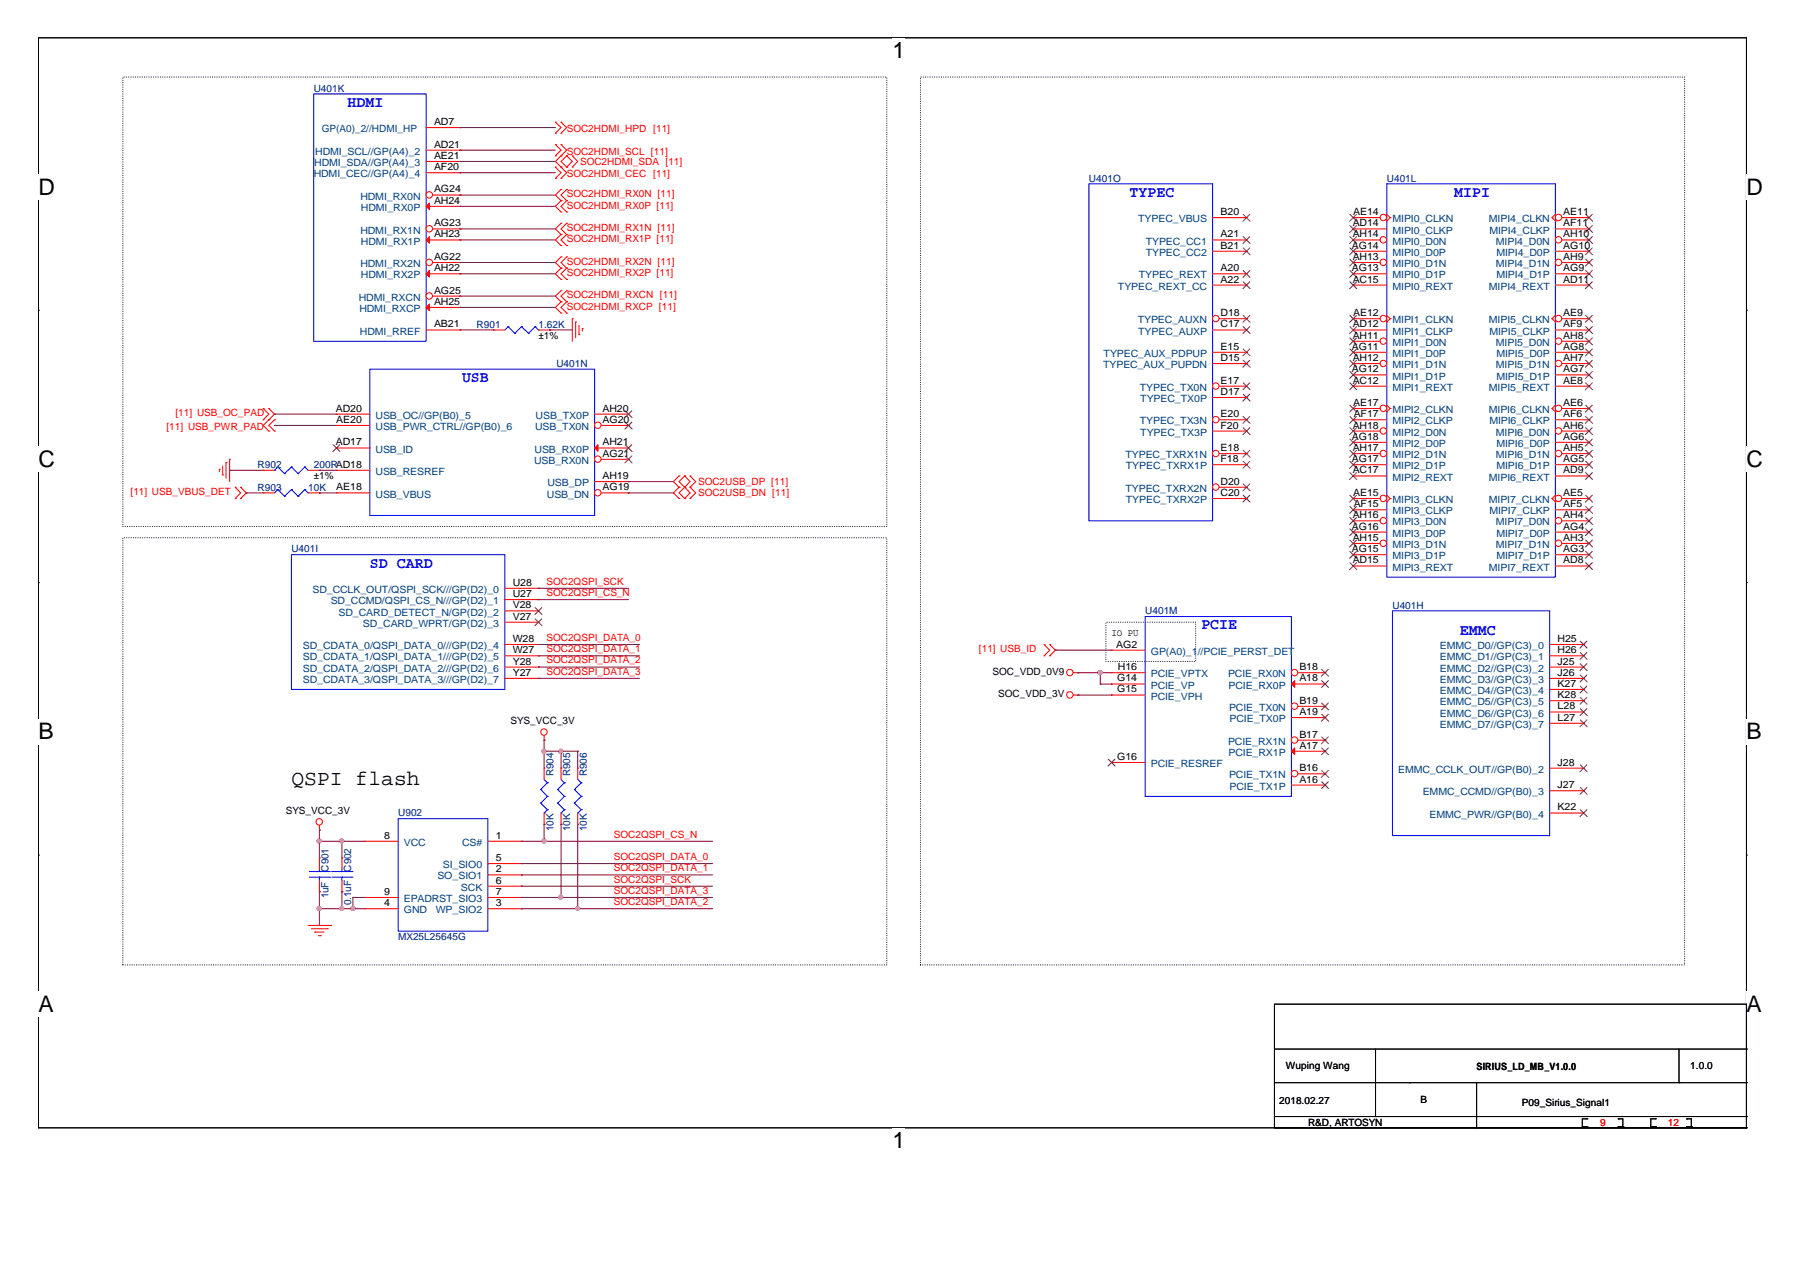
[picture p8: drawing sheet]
<svg xmlns="http://www.w3.org/2000/svg" width="297mm" height="210mm" viewBox="0 0 297 210" stroke-linecap="round" stroke-linejoin="round" font-family="sans-serif">
<path d="M6.3 6.2h281.9v179.9h-281.9z" fill="none" stroke="#000" stroke-width=".17"/>
<g fill="#fff">
<path d="M147.3 6.2h2.1v4.3h-2.1z"/>
<path d="M147.3 186.1h2.1v4.2h-2.1z"/>
<path d="M6.3 28.7h2.8v4.2h-2.8z"/>
<path d="M288.2 28.7h2.5v4.2h-2.5z"/>
<path d="M6.3 73.7h2.8v4.2h-2.8z"/>
<path d="M288.2 73.7h2.5v4.2h-2.5z"/>
</g>
<path d="M6.3 51.2h.1M288.2 51.2h.1" fill="none" stroke="#000" stroke-width=".17"/>
<g fill="#fff">
<path d="M6.3 118.6h2.6v4.3h-2.6z"/>
<path d="M288.2 118.6h2.5v4.3h-2.5z"/>
</g>
<path d="M6.3 96.2h.1M288.2 96.2h.1" fill="none" stroke="#000" stroke-width=".17"/>
<g fill="#fff">
<path d="M6.3 163.6h2.6v4.2h-2.6z"/>
<path d="M288.2 163.6h2.5v4.2h-2.5z"/>
</g>
<g fill="none" stroke="#000" stroke-width=".17">
<path d="M6.3 141.1h.1M288.2 141.1h.1M210.3 165.7h77.9v20.4h-77.9zM210.3 173.1h77.9M210.3 178.7h77.9M227 173.1v11.1M232.6 178.7h.1M243.7 178.7v7.4M277.1 178.7h.1M277.1 173.1v5.6M288.2 173.1h.1M288.2 178.7h.1"/>
<path d="M210.3 184.2h77.9M210.3 186.1h77.9M227 184.2h.1M243.7 184.2h.1M243.7 186.1h.1M261.1 185.9h.1M261.1 185.9h.8M261.9 184.6h.1M261.9 185.9h.1M261.9 184.6h-.8v1.3M267 185.9h.1M267 184.6h.1"/>
<path d="M267 184.6h.8v1.3M267 185.9h.8M267.8 185.9h.1M272.4 185.9h.1M272.4 185.9h.8M273.2 184.6h.1M273.2 185.9h.1M273.2 184.6h-.8v1.3M278.3 185.9h.1M278.3 184.6h.1M278.3 184.6h.8v1.3M278.3 185.9h.8"/>
<path d="M279.1 185.9h.1M288.2 184.2h.1M288.2 186.1h.1"/>
</g>
<path d="M20.3 12.7h126v74.2h-126zM151.9 12.7h126.1v146.5h-126.1zM20.3 88.7h126v70.5h-126zM182.5 102.7h14.8v6.4h-14.8z" fill="none" stroke="#000" stroke-width=".17" stroke-dasharray="0 .3"/>
<g fill="none" stroke="#f00" stroke-width=".17">
<path d="M91.7 23.8h.1M91.7 25.7h.1M91.7 27.6h.1M91.7 29.4h.1M91.7 20.2h.1M91.7 22h.1M91.7 20.2l.9 .9-.9 .9M91.7 23.8l.9 1-.9 .9M91.7 27.6l.9 .9-.9 .9M92.6 23.8h.1M92.6 25.7h.1M92.6 27.6h.1"/>
<path d="M92.6 29.4h.1M92.6 33.1h.1M92.6 31.3h.1M92.6 35h.1M92.6 38.7h.1M92.6 36.8h.1M92.6 20.2h.1M92.6 22h.1M92.6 20.2l.9 .9-.9 .9M92.6 23.8l.9 1-1.8 1.8 1.8 1.9-.9 .9M92.6 31.3l-.9 .9 .9 .9M92.6 33.1l-.9 1 .9 .9"/>
<path d="M92.6 36.8l-.9 1 .9 .9M92.6 38.7l-.9 .9 .9 .9M93.5 27.6h.1M93.5 25.7h.1M93.5 31.3h.1M93.5 33.1h.1M93.5 35h.1M93.5 36.8h.1M93.5 38.7h.1M93.5 25.7l.9 .9-.9 1M93.5 25.7l-.9 .9 .9 1M93.5 31.3l-.9 .9 .9 .9"/>
<path d="M93.5 33.1l-.9 1 .9 .9M93.5 36.8l-.9 1 .9 .9M93.5 38.7l-.9 .9 .9 .9M94.4 27.6h.1M94.4 25.7h.1M94.4 25.7l.9 .9-.9 1M92.6 40.5h.1M92.6 44.3h.1M92.6 42.4h.1M92.6 46.1h.1M92.6 49.8h.1M92.6 48h.1"/>
<path d="M92.6 51.7h.1M92.6 42.4l-.9 .9 .9 1M92.6 44.3l-.9 .9 .9 .9M92.6 48l-.9 .9 .9 .9M92.6 49.8l-.9 .9 .9 1M93.5 40.5h.1M93.5 42.4h.1M93.5 44.3h.1M93.5 46.1h.1M93.5 48h.1M93.5 49.8h.1M93.5 51.7h.1"/>
<path d="M93.5 42.4l-.9 .9 .9 1M93.5 44.3l-.9 .9 .9 .9M93.5 48l-.9 .9 .9 .9M93.5 49.8l-.9 .9 .9 1M94.4 52.6h.1M94.4 52.6v3.7M95 53.1h.1M95 53.1v2.6M95.5 55.2h.1M95.5 53.7v1.5M96.1 54.2h.1M96.1 54.2v.4"/>
<path d="M36.2 77.4h.1M36.2 77.4v.4M36.7 78.4h.1M36.7 76.9v1.5M37.3 76.3h.1M37.3 76.3v2.6M37.9 75.8h.1M37.9 75.8v3.7M43.4 67.4h.1M43.4 69.3h.1M43.4 67.4l1 .9-1 1M44.4 69.3h.1"/>
<path d="M44.4 71.1h.1M44.4 67.4h.1M44.4 67.4l.9 .9-1.9 1.9 1 .9M45.3 69.3h.1M45.3 71.1h.1M45.3 69.3l-.9 .9 .9 .9M112.1 78.5h.1M112.1 78.5l-1 1 1 .9M113 78.5h.1M113 78.5l-.9 1 .9 .9M113 78.5l.9 1-.9 .9M113.9 78.5h.1"/>
<path d="M113.9 78.5l.9 1-.9 .9M38.8 80.4h.1M38.8 82.3h.1M38.8 80.4l.9 .9-.9 1M39.7 82.3h.1M39.7 80.4h.1M39.7 80.4l.9 .9-.9 1M112.1 80.4h.1M112.1 82.3h.1M112.1 80.4l-1 .9 1 1M113 80.4h.1M113 82.3h.1"/>
<path d="M113 80.4l-.9 .9 .9 1M113 80.4l.9 .9-.9 1M113.9 80.4h.1M113.9 82.3h.1M113.9 80.4l.9 .9-.9 1M172.3 106.4h.1M172.3 108.2h.1M172.3 106.4l.9 .9-.9 .9M173.2 108.2h.1M173.2 106.4h.1M173.2 106.4l1 .9-1 .9M177.1 111h.8"/>
<path d="M177.1 114.7h.8M177.9 111h.1M177.9 114.7h.1M52.7 137h.1M52.7 136.2v.8M89.8 122.1h.1M89.8 126.8h.1M89.8 136h.1M89.8 121.4v.7M89.8 126.8v1.8M89.8 134.2v1.8M50.8 152.7h3.8"/>
<path d="M51.4 153.3h2.6M51.9 153.8h.1M51.9 153.8h1.6M52.5 154.4h.4M52.9 154.4h.1M54 153.3h.1M54.6 152.7h.1M56.4 141.6h.1M56.4 147.2h.1M56.4 141.6v1.8M56.4 145.3v1.9"/>
<circle cx="176.5" cy="111" r=".54"/>
<circle cx="176.5" cy="114.7" r=".54"/>
<circle cx="52.7" cy="135.6" r=".54"/>
<circle cx="89.8" cy="120.8" r=".54"/>
</g>
<g fill="none" stroke="#00f" stroke-width=".17">
<path d="M179.7 30.3h20.4v55.7h-20.4zM89.2 130.3h.1M89.2 132.5h.1M89.2 130.3l1.1 1.1M89.2 132.5l1.1 1.1M89.8 134.2h.1M89.8 128.6l.5 .6M90.3 129.2h.1M90.3 131.4h.1M90.3 133.6h.1M90.3 129.2l-1.1 1.1M90.3 131.4l-1.1 1.1"/>
<path d="M90.3 133.6l-.5 .6M54.7 144.8h3.4M54.7 143.8h3.4M56.4 143.8h.1M56.4 144.8h.1M56.4 143.4v.4M56.4 144.8v.5M58.1 144.8h.1M58.1 143.8h.1"/>
</g>
<circle cx="200.6" cy="52.6" r=".54" fill="#fff" stroke="#f00" stroke-width=".17"/>
<g fill="none" stroke="#f00" stroke-width=".17">
<path d="M200.1 39.6h5.6M205.7 39.6h.1M200.1 54.5h5.6M200.1 58.1h5.6M200.1 41.5h5.6M200.1 45.2h5.6M200.1 47h5.6M201.2 52.6h4.5M205.7 52.6h.1M205.7 54.5h.1M205.7 58.1h.1M205.7 41.5h.1"/>
<path d="M205.7 45.2h.1M205.7 47h.1M200.1 60h5.6M205.7 60h.1"/>
</g>
<g fill="none" stroke="#804000" stroke-width=".17">
<path d="M205.1 39l1.2 1.2M206.2 39l-1.1 1.2M205.1 52l1.2 1.2M205.1 53.9l1.2 1.1M205.1 57.6l1.2 1.1M205.1 59.5l1.2 1.1M205.1 40.9l1.2 1.2M205.1 44.6l1.2 1.2M205.1 46.5l1.2 1.1M206.2 52l-1.1 1.2M206.2 53.9l-1.1 1.1M206.2 57.6l-1.1 1.1"/>
<path d="M206.2 59.5l-1.1 1.1M206.2 40.9l-1.1 1.2M206.2 44.6l-1.1 1.2M206.2 46.5l-1.1 1.1"/>
</g>
<circle cx="200.6" cy="63.7" r=".54" fill="#fff" stroke="#f00" stroke-width=".17"/>
<path d="M200.1 65.6h5.6M201.2 63.7h4.5M205.7 63.7h.1M205.7 65.6h.1" fill="none" stroke="#f00" stroke-width=".17"/>
<path d="M205.1 63.2l1.2 1.1M205.1 65l1.2 1.2M206.2 63.2l-1.1 1.1M206.2 65l-1.1 1.2" fill="none" stroke="#804000" stroke-width=".17"/>
<circle cx="200.6" cy="69.2" r=".54" fill="#fff" stroke="#f00" stroke-width=".17"/>
<path d="M200.1 71.1h5.6M201.2 69.3h4.5M205.7 69.3h.1M205.7 71.1h.1" fill="none" stroke="#f00" stroke-width=".17"/>
<path d="M205.1 68.7l1.2 1.2M205.1 70.6l1.2 1.1M206.2 68.7l-1.1 1.2M206.2 70.6l-1.1 1.1" fill="none" stroke="#804000" stroke-width=".17"/>
<circle cx="200.6" cy="74.8" r=".54" fill="#fff" stroke="#f00" stroke-width=".17"/>
<path d="M200.1 76.7h5.6M201.2 74.9h4.5M205.7 74.9h.1M205.7 76.7h.1" fill="none" stroke="#f00" stroke-width=".17"/>
<path d="M205.1 74.3l1.2 1.2M205.1 76.1l1.2 1.2M206.2 74.3l-1.1 1.2M206.2 76.1l-1.1 1.2" fill="none" stroke="#804000" stroke-width=".17"/>
<circle cx="200.6" cy="80.4" r=".54" fill="#fff" stroke="#f00" stroke-width=".17"/>
<path d="M70.3 28.5h5.6M75.9 28.5h.1M200.1 35.9h5.6M205.7 35.9h.1M70.3 54.5h5.6M75.9 54.5h.1M200.1 82.3h5.6M201.2 80.4h4.5M205.7 80.4h.1M205.7 82.3h.1" fill="none" stroke="#f00" stroke-width=".17"/>
<path d="M205.1 35.4l1.2 1.1M206.2 35.4l-1.1 1.1M205.1 79.9l1.2 1.1M206.2 79.9l-1.1 1.1M205.1 81.7l1.2 1.2M206.2 81.7l-1.1 1.2" fill="none" stroke="#804000" stroke-width=".17"/>
<path d="M51.8 15.5h18.5v40.8h-18.5z" fill="none" stroke="#00f" stroke-width=".17"/>
<circle cx="70.8" cy="32.2" r=".54" fill="#fff" stroke="#f00" stroke-width=".17"/>
<path d="M70.3 34.1h5.6M71.4 32.2h4.5M75.9 32.2h.1M75.9 34.1h.1" fill="none" stroke="#f00" stroke-width=".17"/>
<path d="M70.3 34.1l.6-.6v1.1z" fill-rule="evenodd" fill="#f00" stroke="#f00" stroke-width=".17"/>
<circle cx="70.8" cy="37.7" r=".54" fill="#fff" stroke="#f00" stroke-width=".17"/>
<path d="M70.3 39.6h5.6M71.4 37.8h4.5M75.9 37.8h.1M75.9 39.6h.1" fill="none" stroke="#f00" stroke-width=".17"/>
<path d="M70.3 39.6l.6-.6v1.1z" fill-rule="evenodd" fill="#f00" stroke="#f00" stroke-width=".17"/>
<circle cx="70.8" cy="43.3" r=".54" fill="#fff" stroke="#f00" stroke-width=".17"/>
<path d="M70.3 45.2h5.6M71.4 43.3h4.5M75.9 43.3h.1M75.9 45.2h.1" fill="none" stroke="#f00" stroke-width=".17"/>
<path d="M70.3 45.2l.6-.6v1.1z" fill-rule="evenodd" fill="#f00" stroke="#f00" stroke-width=".17"/>
<circle cx="70.8" cy="48.8" r=".54" fill="#fff" stroke="#f00" stroke-width=".17"/>
<g fill="none" stroke="#f00" stroke-width=".17">
<path d="M70.3 24.8h5.6M70.3 26.6h5.6M70.3 21.1h5.6M75.9 24.8h.1M75.9 26.6h.1M75.9 21.1h.1M70.3 50.7h5.6M71.4 48.9h4.5M75.9 48.9h.1M75.9 50.7h.1M43.4 81.3h.1M43.4 81.3h1.9"/>
<path d="M50.8 81.3h1.9M52.7 81.3h.1M255.7 106.4h5.6M255.7 108.2h5.6M255.7 110.1h5.6M255.7 111.9h5.6M255.7 113.8h5.6M255.7 115.6h5.6M255.7 117.5h5.6M255.7 119.4h5.6M261.3 106.4h.1M261.3 108.2h.1"/>
<path d="M261.3 110.1h.1M261.3 111.9h.1M261.3 113.8h.1M261.3 115.6h.1M261.3 117.5h.1M261.3 119.4h.1M60.1 138.8h.1M60.1 138.8h5.6M80.5 138.8h5.6M86.1 138.8h.1M92.6 126.8h.1M92.6 136h.1"/>
<path d="M92.6 126.8v1.8M92.6 134.2v1.8M95.3 126.8h.1M95.3 136h.1M95.3 126.8v1.8M95.3 134.2v1.8M183.4 125.8h.1M183.4 125.8h5.6M255.7 130.5h5.6M255.7 126.8h5.6M255.7 134.2h5.6M261.3 130.5h.1"/>
<path d="M261.3 126.8h.1M261.3 134.2h.1M60.1 150h.1M60.1 148.1h.1M60.1 150h5.6M60.1 148.1h5.6M80.5 144.4h5.6M80.5 150h5.6M80.5 142.5h5.6M80.5 146.2h5.6M80.5 148.1h5.6M86.1 144.4h.1"/>
<path d="M86.1 150h.1M86.1 142.5h.1M86.1 146.2h.1M86.1 148.1h.1"/>
</g>
<path d="M70.3 50.7l.6-.5v1.1z" fill-rule="evenodd" fill="#f00" stroke="#f00" stroke-width=".17"/>
<g fill="none" stroke="#00f" stroke-width=".17">
<path d="M45.8 80.8h.1M45.8 80.8l-.5 .5M45.8 80.8l1.1 1.1M46.9 81.9h.1M48.1 80.8h.1M48.1 80.8l-1.2 1.1M48.1 80.8l1.1 1.1M49.2 81.9h.1M50.3 80.8h.1M50.3 80.8l-1.1 1.1M50.3 80.8l.5 .5M50.8 81.3h.1"/>
<path d="M189 101.7h24.1v29.7h-24.1zM229.8 100.8h25.9v37.1h-25.9zM65.7 135.1h14.8v18.5h-14.8zM92 130.3h.1M92 132.5h.1M92 130.3l1.1 1.1M92 132.5l1.1 1.1M92.6 134.2h.1M92.6 128.6l.5 .6M93.1 129.2h.1M93.1 131.4h.1M93.1 133.6h.1"/>
<path d="M93.1 129.2l-1.1 1.1M93.1 131.4l-1.1 1.1M93.1 133.6l-.5 .6M94.8 130.3h.1M94.8 132.5h.1M94.8 130.3l1.1 1.1M94.8 132.5l1.1 1.1M95.3 134.2h.1M95.3 128.6l.6 .6M95.9 129.2h.1M95.9 131.4h.1M95.9 133.6h.1"/>
<path d="M95.9 129.2l-1.1 1.1M95.9 131.4l-1.1 1.1M95.9 133.6l-.6 .6"/>
</g>
<g fill="none" stroke="#804000" stroke-width=".17">
<path d="M260.8 105.8l1.1 1.1M260.8 107.7l1.1 1.1M260.8 109.5l1.1 1.2M260.8 111.4l1.1 1.1M260.8 113.2l1.1 1.2M260.8 115.1l1.1 1.1M260.8 116.9l1.1 1.2M260.8 118.8l1.1 1.1M261.9 105.8l-1.2 1.1M261.9 107.7l-1.2 1.1M261.9 109.5l-1.2 1.2M261.9 111.4l-1.2 1.1"/>
<path d="M261.9 113.2l-1.2 1.2M261.9 115.1l-1.2 1.1M261.9 116.9l-1.2 1.2M261.9 118.8l-1.2 1.1M182.9 125.3l1.1 1.1M184 125.3l-1.2 1.1M260.8 129.9l1.1 1.2M260.8 126.2l1.1 1.2M260.8 133.6l1.1 1.2M261.9 129.9l-1.2 1.2M261.9 126.2l-1.2 1.2M261.9 133.6l-1.2 1.2"/>
</g>
<circle cx="213.6" cy="111" r=".54" fill="#fff" stroke="#f00" stroke-width=".17"/>
<path d="M213.1 112.9h5.6M214.2 111h4.5M218.7 111h.1M218.7 112.9h.1" fill="none" stroke="#f00" stroke-width=".17"/>
<path d="M218.1 110.5l1.1 1.1M218.1 112.3l1.1 1.2M219.2 110.5l-1.1 1.1M219.2 112.3l-1.1 1.2" fill="none" stroke="#804000" stroke-width=".17"/>
<path d="M213.1 112.9l.6-.6v1.1z" fill-rule="evenodd" fill="#f00" stroke="#f00" stroke-width=".17"/>
<circle cx="213.6" cy="122.1" r=".54" fill="#fff" stroke="#f00" stroke-width=".17"/>
<path d="M213.1 118.4h5.6M218.7 118.4h.1M213.1 124h5.6M214.2 122.1h4.5M218.7 122.1h.1M218.7 124h.1" fill="none" stroke="#f00" stroke-width=".17"/>
<path d="M218.1 117.9l1.1 1.1M219.2 117.9l-1.1 1.1M218.1 121.6l1.1 1.1M218.1 123.4l1.1 1.2M219.2 121.6l-1.1 1.1M219.2 123.4l-1.1 1.2" fill="none" stroke="#804000" stroke-width=".17"/>
<path d="M213.1 124l.6-.6v1.1z" fill-rule="evenodd" fill="#f00" stroke="#f00" stroke-width=".17"/>
<circle cx="213.6" cy="116.5" r=".54" fill="#fff" stroke="#f00" stroke-width=".17"/>
<path d="M214.2 116.6h4.5M218.7 116.6h.1" fill="none" stroke="#f00" stroke-width=".17"/>
<path d="M218.1 116l1.1 1.2M219.2 116l-1.1 1.2" fill="none" stroke="#804000" stroke-width=".17"/>
<circle cx="213.6" cy="127.7" r=".54" fill="#fff" stroke="#f00" stroke-width=".17"/>
<g fill="none" stroke="#f00" stroke-width=".17">
<path d="M55.5 68.3h.1M55.5 70.2h.1M55.5 77.6h.1M55.5 68.3h5.5M55.5 70.2h5.5M55.5 77.6h5.5M183.4 112.9h.1M183.4 114.7h.1M183.4 111h.1M183.4 107.3h.1M183.4 112.9h5.6M183.4 114.7h5.6"/>
<path d="M183.4 111h5.6M183.4 107.3h5.6M213.1 129.6h5.6M214.2 127.7h4.5M218.7 127.7h.1M218.7 129.6h.1"/>
</g>
<path d="M218.1 127.1l1.1 1.2M218.1 129l1.1 1.1M219.2 127.1l-1.1 1.2M219.2 129l-1.1 1.1" fill="none" stroke="#804000" stroke-width=".17"/>
<path d="M61 60.9h37.1v24.2h-37.1z" fill="none" stroke="#00f" stroke-width=".17"/>
<circle cx="98.7" cy="81.3" r=".54" fill="#fff" stroke="#f00" stroke-width=".17"/>
<path d="M55.5 73.9h.1M55.5 73.9h5.5M98.1 79.5h5.6M103.7 79.5h.1M99.2 81.3h4.5M103.7 81.3h.1" fill="none" stroke="#f00" stroke-width=".17"/>
<path d="M54.9 73.4l1.2 1.1M56 73.4l-1.1 1.1" fill="none" stroke="#804000" stroke-width=".17"/>
<circle cx="98.7" cy="75.8" r=".54" fill="#fff" stroke="#f00" stroke-width=".17"/>
<path d="M98.1 73.9h5.6M99.2 75.8h4.5M103.7 75.8h.1M103.7 73.9h.1" fill="none" stroke="#f00" stroke-width=".17"/>
<path d="M103.2 75.2l1.1 1.2M103.2 73.4l1.1 1.1M104.3 75.2l-1.2 1.2M104.3 73.4l-1.2 1.1" fill="none" stroke="#804000" stroke-width=".17"/>
<path d="M98.1 73.9l.6-.5v1.1z" fill-rule="evenodd" fill="#f00" stroke="#f00" stroke-width=".17"/>
<circle cx="98.7" cy="70.2" r=".54" fill="#fff" stroke="#f00" stroke-width=".17"/>
<g fill="none" stroke="#f00" stroke-width=".17">
<path d="M223.3 37.8h.1M223.3 37.8h5.6M81.4 54.5h.1M81.4 54.5h1.9M88.9 54.5h1.8M90.7 54.5h.1M43.4 77.6h.1M43.4 77.6h1.9M50.8 77.6h1.9M52.7 77.6h.1M98.1 68.3h5.6M99.2 70.2h4.5"/>
<path d="M103.7 70.2h.1M103.7 68.3h.1M55.5 81.3h.1M55.5 81.3h5.5M83.3 97.1h5.6M83.3 98.9h5.6M88.9 97.1h.1M88.9 98.9h.1M83.3 100.8h5.6M83.3 102.7h5.6M83.3 106.4h5.6M83.3 108.2h5.6"/>
<path d="M83.3 110.1h5.6M83.3 111.9h5.6M88.9 100.8h.1M88.9 102.7h.1M88.9 106.4h.1M88.9 108.2h.1M88.9 110.1h.1M88.9 111.9h.1M52.7 141.6h.1M52.7 147.2h.1M52.7 141.6v1.8M52.7 145.3v1.9"/>
</g>
<path d="M222.8 37.2l1.1 1.2M223.9 37.2l-1.2 1.2M103.2 69.7l1.1 1.1M103.2 67.8l1.1 1.1M104.3 69.7l-1.2 1.1M104.3 67.8l-1.2 1.1M88.3 100.3l1.2 1.1M88.3 102.1l1.2 1.2M89.4 100.3l-1.1 1.1M89.4 102.1l-1.1 1.2" fill="none" stroke="#804000" stroke-width=".17"/>
<g fill="none" stroke="#00f" stroke-width=".17">
<path d="M228.9 30.3h27.8v64.9h-27.8zM83.9 53.9h.1M83.9 53.9l-.6 .6M83.9 53.9l1.1 1.1M85 55h.1M86.1 53.9h.1M86.1 53.9l-1.1 1.1M86.1 53.9l1.1 1.1M87.2 55h.1M88.3 53.9h.1M88.3 53.9l-1.1 1.1M88.3 53.9l.6 .6"/>
<path d="M88.9 54.5h.1M45.3 77.6h.1M45.8 77.1h.1M45.8 77.1l1.1 1.1M45.8 77.1l-.5 .5M46.9 78.2h.1M48.1 77.1h.1M48.1 77.1l1.1 1.1M48.1 77.1l-1.2 1.1M49.2 78.2h.1M50.3 77.1h.1M50.3 77.1l.5 .5"/>
<path d="M50.3 77.1l-1.1 1.1M48.1 91.5h35.2v22.3h-35.2zM51.1 144.8h3.3M51.1 143.8h3.3M52.7 143.8h.1M52.7 144.8h.1M52.7 143.4v.4M52.7 144.8v.5M54.4 144.8h.1M54.4 143.8h.1"/>
</g>
<circle cx="228.3" cy="39.6" r=".54" fill="#fff" stroke="#f00" stroke-width=".17"/>
<path d="M223.3 39.6h.1M223.3 39.6h4.5M223.3 41.5h.1M223.3 41.5h5.6" fill="none" stroke="#f00" stroke-width=".17"/>
<path d="M222.8 39l1.1 1.2M223.9 39l-1.2 1.2M222.8 40.9l1.1 1.2M223.9 40.9l-1.2 1.2" fill="none" stroke="#804000" stroke-width=".17"/>
<circle cx="228.3" cy="43.3" r=".54" fill="#fff" stroke="#f00" stroke-width=".17"/>
<path d="M223.3 43.3h.1M223.3 45.2h.1M223.3 47h.1M223.3 54.5h.1M223.3 43.3h4.5M223.3 45.2h5.6M223.3 47h5.6M223.3 54.5h5.6" fill="none" stroke="#f00" stroke-width=".17"/>
<path d="M222.8 42.8l1.1 1.1M222.8 44.6l1.1 1.2M222.8 46.5l1.1 1.1M222.8 53.9l1.1 1.1M223.9 42.8l-1.2 1.1M223.9 44.6l-1.2 1.2M223.9 46.5l-1.2 1.1M223.9 53.9l-1.2 1.1" fill="none" stroke="#804000" stroke-width=".17"/>
<circle cx="228.3" cy="56.3" r=".54" fill="#fff" stroke="#f00" stroke-width=".17"/>
<path d="M223.3 56.3h.1M223.3 58.1h.1M223.3 56.3h4.5M223.3 58.1h5.6" fill="none" stroke="#f00" stroke-width=".17"/>
<path d="M222.8 55.8l1.1 1.1M222.8 57.6l1.1 1.1M223.9 55.8l-1.2 1.1M223.9 57.6l-1.2 1.1" fill="none" stroke="#804000" stroke-width=".17"/>
<circle cx="228.3" cy="60" r=".54" fill="#fff" stroke="#f00" stroke-width=".17"/>
<path d="M223.3 60h.1M223.3 61.9h.1M223.3 63.7h.1M223.3 60h4.5M223.3 61.9h5.6M223.3 63.7h5.6M228.9 68h.1M228.9 66.9l.5 .5M229.4 67.4h.1M229.4 67.4l-.5 .6" fill="none" stroke="#f00" stroke-width=".17"/>
<path d="M222.8 59.5l1.1 1.1M223.9 59.5l-1.2 1.1M222.8 61.3l1.1 1.2M222.8 63.2l1.1 1.1M223.9 61.3l-1.2 1.2M223.9 63.2l-1.2 1.1" fill="none" stroke="#804000" stroke-width=".17"/>
<circle cx="228.3" cy="67.4" r=".54" fill="#fff" stroke="#f00" stroke-width=".17"/>
<path d="M223.3 67.4h.1M223.3 69.3h.1M223.3 67.4h4.5M223.3 69.3h5.6" fill="none" stroke="#f00" stroke-width=".17"/>
<path d="M222.8 66.9l1.1 1.1M222.8 68.7l1.1 1.2M223.9 66.9l-1.2 1.1M223.9 68.7l-1.2 1.2" fill="none" stroke="#804000" stroke-width=".17"/>
<circle cx="228.3" cy="71.1" r=".54" fill="#fff" stroke="#f00" stroke-width=".17"/>
<path d="M223.3 71.1h.1M223.3 73h.1M223.3 71.1h4.5M223.3 73h5.6" fill="none" stroke="#f00" stroke-width=".17"/>
<path d="M222.8 70.6l1.1 1.1M222.8 72.4l1.1 1.2M223.9 70.6l-1.2 1.1M223.9 72.4l-1.2 1.2" fill="none" stroke="#804000" stroke-width=".17"/>
<circle cx="228.3" cy="74.8" r=".54" fill="#fff" stroke="#f00" stroke-width=".17"/>
<path d="M223.3 74.9h.1M223.3 76.7h.1M223.3 78.5h.1M223.3 74.9h4.5M223.3 76.7h5.6M223.3 78.5h5.6M223.3 84.1h.1M223.3 84.1h5.6" fill="none" stroke="#f00" stroke-width=".17"/>
<path d="M222.8 74.3l1.1 1.2M222.8 76.1l1.1 1.2M222.8 78l1.1 1.1M223.9 74.3l-1.2 1.2M223.9 76.1l-1.2 1.2M223.9 78l-1.2 1.1M222.8 83.6l1.1 1.1M223.9 83.6l-1.2 1.1" fill="none" stroke="#804000" stroke-width=".17"/>
<circle cx="228.3" cy="85.9" r=".54" fill="#fff" stroke="#f00" stroke-width=".17"/>
<path d="M223.3 86h.1M223.3 87.8h.1M223.3 86h4.5M223.3 87.8h5.6" fill="none" stroke="#f00" stroke-width=".17"/>
<path d="M222.8 85.4l1.1 1.1M222.8 87.3l1.1 1.1M223.9 85.4l-1.2 1.1M223.9 87.3l-1.2 1.1" fill="none" stroke="#804000" stroke-width=".17"/>
<circle cx="228.3" cy="89.6" r=".54" fill="#fff" stroke="#f00" stroke-width=".17"/>
<path d="M256.7 37.8h5.5M262.2 37.8h.1M223.3 89.7h.1M223.3 91.5h.1M223.3 93.4h.1M223.3 89.7h4.5M223.3 91.5h5.6M223.3 93.4h5.6" fill="none" stroke="#f00" stroke-width=".17"/>
<path d="M261.7 37.2l1.1 1.2M262.8 37.2l-1.2 1.2M222.8 89.1l1.1 1.2M222.8 91l1.1 1.1M222.8 92.9l1.1 1.1M223.9 89.1l-1.2 1.2M223.9 91l-1.2 1.1M223.9 92.9l-1.2 1.1" fill="none" stroke="#804000" stroke-width=".17"/>
<circle cx="257.2" cy="39.6" r=".54" fill="#fff" stroke="#f00" stroke-width=".17"/>
<path d="M257.8 39.6h4.4M262.2 39.6h.1M256.7 41.5h5.5M262.2 41.5h.1" fill="none" stroke="#f00" stroke-width=".17"/>
<path d="M261.7 39l1.1 1.2M262.8 39l-1.2 1.2M261.7 40.9l1.1 1.2M262.8 40.9l-1.2 1.2" fill="none" stroke="#804000" stroke-width=".17"/>
<circle cx="257.2" cy="43.3" r=".54" fill="#fff" stroke="#f00" stroke-width=".17"/>
<path d="M256.7 45.2h5.5M256.7 47h5.5M256.7 54.5h5.5M257.8 43.3h4.4M262.2 43.3h.1M262.2 45.2h.1M262.2 47h.1M262.2 54.5h.1" fill="none" stroke="#f00" stroke-width=".17"/>
<path d="M261.7 42.8l1.1 1.1M261.7 44.6l1.1 1.2M261.7 46.5l1.1 1.1M261.7 53.9l1.1 1.1M262.8 42.8l-1.2 1.1M262.8 44.6l-1.2 1.2M262.8 46.5l-1.2 1.1M262.8 53.9l-1.2 1.1" fill="none" stroke="#804000" stroke-width=".17"/>
<circle cx="257.2" cy="56.3" r=".54" fill="#fff" stroke="#f00" stroke-width=".17"/>
<path d="M256.7 58.1h5.5M257.8 56.3h4.4M262.2 56.3h.1M262.2 58.1h.1" fill="none" stroke="#f00" stroke-width=".17"/>
<path d="M261.7 55.8l1.1 1.1M261.7 57.6l1.1 1.1M262.8 55.8l-1.2 1.1M262.8 57.6l-1.2 1.1" fill="none" stroke="#804000" stroke-width=".17"/>
<circle cx="257.2" cy="60" r=".54" fill="#fff" stroke="#f00" stroke-width=".17"/>
<path d="M256.7 61.9h5.5M256.7 63.7h5.5M256.7 69.3h5.5M257.8 60h4.4M262.2 60h.1M262.2 61.9h.1M262.2 63.7h.1M262.2 69.3h.1" fill="none" stroke="#f00" stroke-width=".17"/>
<path d="M261.7 59.5l1.1 1.1M262.8 59.5l-1.2 1.1M261.7 61.3l1.1 1.2M261.7 63.2l1.1 1.1M261.7 68.7l1.1 1.2M262.8 61.3l-1.2 1.2M262.8 63.2l-1.2 1.1M262.8 68.7l-1.2 1.2" fill="none" stroke="#804000" stroke-width=".17"/>
<circle cx="257.2" cy="71.1" r=".54" fill="#fff" stroke="#f00" stroke-width=".17"/>
<path d="M256.7 73h5.5M257.8 71.1h4.4M262.2 71.1h.1M262.2 73h.1" fill="none" stroke="#f00" stroke-width=".17"/>
<path d="M261.7 70.6l1.1 1.1M261.7 72.4l1.1 1.2M262.8 70.6l-1.2 1.1M262.8 72.4l-1.2 1.2" fill="none" stroke="#804000" stroke-width=".17"/>
<circle cx="257.2" cy="74.8" r=".54" fill="#fff" stroke="#f00" stroke-width=".17"/>
<path d="M256.7 76.7h5.5M256.7 78.5h5.5M257.8 74.9h4.4M262.2 74.9h.1M262.2 76.7h.1M262.2 78.5h.1M256.7 84.1h5.5M262.2 84.1h.1" fill="none" stroke="#f00" stroke-width=".17"/>
<path d="M261.7 74.3l1.1 1.2M261.7 76.1l1.1 1.2M261.7 78l1.1 1.1M262.8 74.3l-1.2 1.2M262.8 76.1l-1.2 1.2M262.8 78l-1.2 1.1M261.7 83.6l1.1 1.1M262.8 83.6l-1.2 1.1" fill="none" stroke="#804000" stroke-width=".17"/>
<circle cx="257.2" cy="85.9" r=".54" fill="#fff" stroke="#f00" stroke-width=".17"/>
<path d="M256.7 87.8h5.5M257.8 86h4.4M262.2 86h.1M262.2 87.8h.1" fill="none" stroke="#f00" stroke-width=".17"/>
<path d="M261.7 85.4l1.1 1.1M261.7 87.3l1.1 1.1M262.8 85.4l-1.2 1.1M262.8 87.3l-1.2 1.1" fill="none" stroke="#804000" stroke-width=".17"/>
<circle cx="257.2" cy="89.6" r=".54" fill="#fff" stroke="#f00" stroke-width=".17"/>
<path d="M228.9 36.5h.1M228.9 35.4l.5 .5M229.4 35.9h.1M229.4 35.9l-.5 .6M256.7 91.5h5.5M256.7 93.4h5.5M257.8 89.7h4.4M262.2 89.7h.1M262.2 91.5h.1M262.2 93.4h.1" fill="none" stroke="#f00" stroke-width=".17"/>
<path d="M261.7 89.1l1.1 1.2M261.7 91l1.1 1.1M261.7 92.9l1.1 1.1M262.8 89.1l-1.2 1.2M262.8 91l-1.2 1.1M262.8 92.9l-1.2 1.1" fill="none" stroke="#804000" stroke-width=".17"/>
<circle cx="228.3" cy="35.9" r=".54" fill="#fff" stroke="#f00" stroke-width=".17"/>
<path d="M223.3 35.9h.1M223.3 35.9h4.5M228.9 53.1h.1M228.9 52l.5 .6M229.4 52.6h.1M229.4 52.6l-.5 .5" fill="none" stroke="#f00" stroke-width=".17"/>
<path d="M222.8 35.4l1.1 1.1M223.9 35.4l-1.2 1.1" fill="none" stroke="#804000" stroke-width=".17"/>
<circle cx="228.3" cy="52.6" r=".54" fill="#fff" stroke="#f00" stroke-width=".17"/>
<path d="M223.3 52.6h.1M223.3 52.6h4.5M228.9 82.8h.1M228.9 81.7l.5 .6M229.4 82.3h.1M229.4 82.3l-.5 .5" fill="none" stroke="#f00" stroke-width=".17"/>
<path d="M222.8 52l1.1 1.2M223.9 52l-1.2 1.2" fill="none" stroke="#804000" stroke-width=".17"/>
<circle cx="228.3" cy="82.2" r=".54" fill="#fff" stroke="#f00" stroke-width=".17"/>
<path d="M256.1 35.9h.1M256.1 35.9l.6 .6M256.7 36.5h.1M256.7 35.4l-.6 .5M223.3 82.3h.1M223.3 82.3h4.5" fill="none" stroke="#f00" stroke-width=".17"/>
<path d="M222.8 81.7l1.1 1.2M223.9 81.7l-1.2 1.2" fill="none" stroke="#804000" stroke-width=".17"/>
<circle cx="257.2" cy="35.9" r=".54" fill="#fff" stroke="#f00" stroke-width=".17"/>
<path d="M257.8 35.9h4.4M262.2 35.9h.1M256.1 52.6h.1M256.1 52.6l.6 .5M256.7 53.1h.1M256.7 52l-.6 .6" fill="none" stroke="#f00" stroke-width=".17"/>
<path d="M261.7 35.4l1.1 1.1M262.8 35.4l-1.2 1.1" fill="none" stroke="#804000" stroke-width=".17"/>
<circle cx="257.2" cy="52.6" r=".54" fill="#fff" stroke="#f00" stroke-width=".17"/>
<path d="M257.8 52.6h4.4M262.2 52.6h.1M256.1 67.4h.1M256.1 67.4l.6 .6M256.7 68h.1M256.7 66.9l-.6 .5" fill="none" stroke="#f00" stroke-width=".17"/>
<path d="M261.7 52l1.1 1.2M262.8 52l-1.2 1.2" fill="none" stroke="#804000" stroke-width=".17"/>
<circle cx="257.2" cy="67.4" r=".54" fill="#fff" stroke="#f00" stroke-width=".17"/>
<path d="M257.8 67.4h4.4M262.2 67.4h.1M256.1 82.3h.1M256.1 82.3l.6 .5M256.7 82.8h.1M256.7 81.7l-.6 .6" fill="none" stroke="#f00" stroke-width=".17"/>
<path d="M261.7 66.9l1.1 1.1M262.8 66.9l-1.2 1.1" fill="none" stroke="#804000" stroke-width=".17"/>
<circle cx="257.2" cy="82.2" r=".54" fill="#fff" stroke="#f00" stroke-width=".17"/>
<path d="M257.8 82.3h4.4M262.2 82.3h.1" fill="none" stroke="#f00" stroke-width=".17"/>
<path d="M261.7 81.7l1.1 1.2M262.8 81.7l-1.2 1.2" fill="none" stroke="#804000" stroke-width=".17"/>
<g fill="none" stroke="#800040" stroke-width=".17">
<path d="M75.9 21.1h.1M75.9 24.8h.1M75.9 26.6h.1M75.9 28.5h.1M75.9 32.2h.1M75.9 34.1h.1M75.9 37.8h.1M75.9 39.6h.1M75.9 21.1h15.8M75.9 24.8h15.8M75.9 26.6h15.8M75.9 28.5h15.8"/>
<path d="M75.9 32.2h15.8M75.9 34.1h15.8M75.9 37.8h15.8M75.9 39.6h15.8M75.9 54.5h.1M75.9 43.3h.1M75.9 45.2h.1M75.9 48.9h.1M75.9 50.7h.1M75.9 54.5h5.5M75.9 43.3h15.8M75.9 45.2h15.8"/>
<path d="M75.9 48.9h15.8M75.9 50.7h15.8M90.7 54.5h.1M90.7 54.5h3.7M37.9 77.6h.1M37.9 77.6h5.5M45.3 68.3h.1M45.3 70.2h.1M45.3 68.3h10.2M45.3 70.2h10.2M52.7 77.6h.1M52.7 77.6h2.8"/>
<path d="M103.7 79.5h.1M103.7 79.5h7.4M40.6 81.3h.1M40.6 81.3h2.8M52.7 81.3h.1M52.7 81.3h2.8M88.9 97.1h.1M88.9 98.9h.1M88.9 97.1h14.8M88.9 98.9h14.8M103.7 81.3h.1M103.7 81.3h7.4"/>
<path d="M88.9 106.4h.1M88.9 108.2h.1M88.9 110.1h.1M88.9 111.9h.1M88.9 106.4h16.6M88.9 108.2h16.6M88.9 110.1h16.6M88.9 111.9h16.6M174.2 107.3h.1M174.2 107.3h9.2M177.9 114.7h.1M177.9 111h.1"/>
<path d="M177.9 114.7h5.5M177.9 111h5.5M181.6 112.9h.1M181.6 111h.1M181.6 112.9h1.8M181.6 111v1.9M52.7 138.8h.1M52.7 137h.1M52.7 137v4.6M52.7 138.8h7.4M56.4 138.8h.1M56.4 138.8v2.8"/>
<path d="M86.1 138.8h.1M86.1 138.8h31.5M89.8 138.8h.1M89.8 124h.1M89.8 136h.1M89.8 122.1h.1M89.8 124h5.5M89.8 122.1v4.7M89.8 136v2.8M92.6 124h.1M92.6 136h.1M92.6 124v2.8"/>
<path d="M92.6 136v12.1M95.3 136h.1M95.3 124h.1M95.3 124v2.8M95.3 136v14M52.7 147.2h.1M52.7 150h.1M52.7 147.2v5.5M52.7 150h7.4M56.4 147.2h.1M56.4 150h.1M56.4 147.2v2.8"/>
<path d="M58.3 148.1h.1M58.3 150h.1M58.3 148.1h1.8M58.3 148.1v1.9M86.1 142.5h.1M86.1 144.4h.1M86.1 146.2h.1M86.1 148.1h.1M86.1 150h.1M86.1 142.5h31.5M86.1 144.4h31.5M86.1 146.2h31.5"/>
<path d="M86.1 148.1h31.5M86.1 150h31.5M92.6 148.1h.1M95.3 150h.1"/>
</g>
<g fill="#f0f" stroke="#f0f" stroke-width=".17">
<circle cx="56.4" cy="138.8" r=".34"/>
<circle cx="52.7" cy="138.8" r=".36"/>
<circle cx="52.7" cy="149.9" r=".36"/>
<circle cx="89.8" cy="138.8" r=".36"/>
<circle cx="58.2" cy="149.9" r=".34"/>
<circle cx="92.5" cy="124" r=".34"/>
<circle cx="89.8" cy="124" r=".36"/>
<circle cx="56.4" cy="149.9" r=".34"/>
<circle cx="95.3" cy="149.9" r=".34"/>
<circle cx="92.5" cy="148" r=".34"/>
<circle cx="181.5" cy="111" r=".36"/>
</g>
<g font-size="3.8">
<text x="147.3" y="9.6">1</text>
<text x="6.3" y="32.1">D</text>
<text x="288.2" y="32.1">D</text>
<text x="6.3" y="77.1">C</text>
<text x="288.2" y="77.1">C</text>
<text x="6.3" y="122">B</text>
<text x="288.2" y="122">B</text>
<text x="6.3" y="167">A</text>
<text x="288.2" y="167">A</text>
<text x="147.3" y="189.5">1</text>
</g>
<text font-size="3.5" x="48.1" y="129.5">QSPI flash</text>
<g font-size="2.6" fill="#00f">
<text x="57.4" y="17.6">HDMI</text>
<text x="186.4" y="32.4">TYPEC</text>
<text x="240" y="32.4">MIPI</text>
<text x="76.2" y="63">USB</text>
<text x="61" y="93.7">SD CARD</text>
<text x="198.2" y="103.9">PCIE</text>
<text x="240.9" y="104.8">EMMC</text>
</g>
<g font-size="1.7" fill="#000080">
<text x="51.8" y="15.1">U401K</text>
<text x="179.7" y="30">U401O</text>
<text x="228.9" y="30">U401L</text>
<text x="78.7" y="54.1">R901</text>
<text x="88.9" y="54.1">1.62K</text>
<text x="91.8" y="60.6">U401N</text>
<text x="42.5" y="77.3">R902</text>
<text x="51.8" y="77.3">200RAD18</text>
<text x="42.5" y="81">R903</text>
<text x="50.8" y="81">10K</text>
<text x="48.1" y="91.2">U401I</text>
<text x="189" y="101.4">U401M</text>
<text x="229.8" y="100.4">U401H</text>
<text x="91.3" y="128.1" transform="rotate(-90 91.3 128.1)">R904</text>
<text x="94.1" y="128.1" transform="rotate(-90 94.1 128.1)">R905</text>
<text x="96.9" y="128.1" transform="rotate(-90 96.9 128.1)">R906</text>
<text x="65.7" y="134.7">U902</text>
<text x="91.3" y="137.1" transform="rotate(-90 91.3 137.1)">10K</text>
<text x="94.1" y="137.1" transform="rotate(-90 94.1 137.1)">10K</text>
<text x="96.9" y="137.1" transform="rotate(-90 96.9 137.1)">10K</text>
<text x="54.2" y="143.8" transform="rotate(-90 54.2 143.8)">C901</text>
<text x="58" y="143.8" transform="rotate(-90 58 143.8)">C902</text>
<text x="54.2" y="148.3" transform="rotate(-90 54.2 148.3)">1uF</text>
<text x="58" y="149.4" transform="rotate(-90 58 149.4)">0.1uF</text>
<text x="65.7" y="155.1">MX25L25645G</text>
</g>
<g font-size="1.7" fill="#004080">
<text x="53.1" y="21.8">GP(A0)_2//HDMI_HP</text>
<text x="51.8" y="29.3">HDMI_CEC//GP(A4)_4</text>
<text x="51.9" y="27.4">HDMI_SDA//GP(A4)_3</text>
<text x="52" y="25.5">HDMI_SCL//GP(A4)_2</text>
<text x="59.5" y="32.9">HDMI_RX0N</text>
<text x="59.6" y="34.8">HDMI_RX0P</text>
<text x="59.5" y="38.5">HDMI_RX1N</text>
<text x="59.6" y="40.4">HDMI_RX1P</text>
<text x="187.8" y="36.7">TYPEC_VBUS</text>
<text x="189.1" y="40.4">TYPEC_CC1</text>
<text x="229.8" y="38.5">MIPI0_CLKP</text>
<text x="229.8" y="40.4">MIPI0_D0N</text>
<text x="229.8" y="36.7">MIPI0_CLKN</text>
<text x="245.7" y="36.7">MIPI4_CLKN</text>
<text x="245.8" y="38.5">MIPI4_CLKP</text>
<text x="246.8" y="40.4">MIPI4_D0N</text>
<text x="59.5" y="44.1">HDMI_RX2N</text>
<text x="59.6" y="45.9">HDMI_RX2P</text>
<text x="184.5" y="47.8">TYPEC_REXT_CC</text>
<text x="187.9" y="45.9">TYPEC_REXT</text>
<text x="189.1" y="42.2">TYPEC_CC2</text>
<text x="229.8" y="42.2">MIPI0_D0P</text>
<text x="229.8" y="44.1">MIPI0_D1N</text>
<text x="229.8" y="45.9">MIPI0_D1P</text>
<text x="229.8" y="47.8">MIPI0_REXT</text>
<text x="245.7" y="47.8">MIPI4_REXT</text>
<text x="246.8" y="44.1">MIPI4_D1N</text>
<text x="246.9" y="42.2">MIPI4_D0P</text>
<text x="246.9" y="45.9">MIPI4_D1P</text>
<text x="59.2" y="49.6">HDMI_RXCN</text>
<text x="59.3" y="51.5">HDMI_RXCP</text>
<text x="187.7" y="53.4">TYPEC_AUXN</text>
<text x="229.8" y="53.4">MIPI1_CLKN</text>
<text x="245.7" y="53.4">MIPI5_CLKN</text>
<text x="59.4" y="55.2">HDMI_RREF</text>
<text x="182.1" y="58.9">TYPEC_AUX_PDPUP</text>
<text x="187.8" y="55.2">TYPEC_AUXP</text>
<text x="229.8" y="55.2">MIPI1_CLKP</text>
<text x="229.8" y="57.1">MIPI1_D0N</text>
<text x="229.8" y="58.9">MIPI1_D0P</text>
<text x="245.8" y="55.2">MIPI5_CLKP</text>
<text x="246.8" y="57.1">MIPI5_D0N</text>
<text x="246.9" y="58.9">MIPI5_D0P</text>
<text x="182" y="60.8">TYPEC_AUX_PUPDN</text>
<text x="188.1" y="64.5">TYPEC_TX0N</text>
<text x="229.8" y="60.8">MIPI1_D1N</text>
<text x="229.8" y="62.6">MIPI1_D1P</text>
<text x="229.8" y="64.5">MIPI1_REXT</text>
<text x="245.7" y="64.5">MIPI5_REXT</text>
<text x="246.8" y="60.8">MIPI5_D1N</text>
<text x="246.9" y="62.6">MIPI5_D1P</text>
<text x="62" y="69.1">USB_OC//GP(B0)_5</text>
<text x="62" y="71">USB_PWR_CTRL//GP(B0)_6</text>
<text x="88.3" y="71">USB_TX0N</text>
<text x="88.4" y="69.1">USB_TX0P</text>
<text x="188.1" y="70">TYPEC_TX3N</text>
<text x="188.2" y="66.4">TYPEC_TX0P</text>
<text x="188.2" y="71.9">TYPEC_TX3P</text>
<text x="229.8" y="68.2">MIPI2_CLKN</text>
<text x="229.8" y="70">MIPI2_CLKP</text>
<text x="229.8" y="71.9">MIPI2_D0N</text>
<text x="245.7" y="68.2">MIPI6_CLKN</text>
<text x="245.8" y="70">MIPI6_CLKP</text>
<text x="246.8" y="71.9">MIPI6_D0N</text>
<text x="62" y="74.7">USB_ID</text>
<text x="88.1" y="76.6">USB_RX0N</text>
<text x="88.2" y="74.7">USB_RX0P</text>
<text x="185.7" y="75.6">TYPEC_TXRX1N</text>
<text x="185.8" y="77.4">TYPEC_TXRX1P</text>
<text x="229.8" y="73.8">MIPI2_D0P</text>
<text x="229.8" y="75.6">MIPI2_D1N</text>
<text x="229.8" y="77.4">MIPI2_D1P</text>
<text x="246.8" y="75.6">MIPI6_D1N</text>
<text x="246.9" y="73.8">MIPI6_D0P</text>
<text x="246.9" y="77.4">MIPI6_D1P</text>
<text x="62" y="78.4">USB_RESREF</text>
<text x="62" y="82.1">USB_VBUS</text>
<text x="90.3" y="82.1">USB_DN</text>
<text x="90.3" y="80.2">USB_DP</text>
<text x="185.7" y="81.2">TYPEC_TXRX2N</text>
<text x="185.8" y="83">TYPEC_TXRX2P</text>
<text x="229.8" y="79.3">MIPI2_REXT</text>
<text x="229.8" y="83">MIPI3_CLKN</text>
<text x="245.7" y="79.3">MIPI6_REXT</text>
<text x="245.7" y="83">MIPI7_CLKN</text>
<text x="229.8" y="84.9">MIPI3_CLKP</text>
<text x="229.8" y="86.7">MIPI3_D0N</text>
<text x="229.8" y="88.6">MIPI3_D0P</text>
<text x="245.8" y="84.9">MIPI7_CLKP</text>
<text x="246.8" y="86.7">MIPI7_D0N</text>
<text x="246.9" y="88.6">MIPI7_D0P</text>
<text x="229.8" y="90.4">MIPI3_D1N</text>
<text x="229.8" y="92.3">MIPI3_D1P</text>
<text x="229.8" y="94.2">MIPI3_REXT</text>
<text x="245.7" y="94.2">MIPI7_REXT</text>
<text x="246.8" y="90.4">MIPI7_D1N</text>
<text x="246.9" y="92.3">MIPI7_D1P</text>
<text x="51.6" y="97.8">SD_CCLK_OUT/QSPI_SCK///GP(D2)_0</text>
<text x="54.6" y="99.7">SD_CCMD/QSPI_CS_N///GP(D2)_1</text>
<text x="55.9" y="101.6">SD_CARD_DETECT_N/GP(D2)_2</text>
<text x="50" y="107.1">SD_CDATA_0/QSPI_DATA_0///GP(D2)_4</text>
<text x="59.9" y="103.4">SD_CARD_WPRT/GP(D2)_3</text>
<text x="237.6" y="107.1">EMMC_D0//GP(C3)_0</text>
<text x="50" y="109">SD_CDATA_1/QSPI_DATA_1///GP(D2)_5</text>
<text x="50" y="110.8">SD_CDATA_2/QSPI_DATA_2///GP(D2)_6</text>
<text x="50" y="112.7">SD_CDATA_3/QSPI_DATA_3///GP(D2)_7</text>
<text x="189.9" y="113.6">PCIE_VP</text>
<text x="189.9" y="111.8">PCIE_VPTX</text>
<text x="189.9" y="108">GP(A0)_1</text>
<text x="197.7" y="108">//PCIE_PERST_DET</text>
<text x="202.6" y="111.8">PCIE_RX0N</text>
<text x="202.7" y="113.6">PCIE_RX0P</text>
<text x="237.6" y="109">EMMC_D1//GP(C3)_1</text>
<text x="237.6" y="110.8">EMMC_D2//GP(C3)_2</text>
<text x="237.6" y="112.7">EMMC_D3//GP(C3)_3</text>
<text x="189.9" y="115.5">PCIE_VPH</text>
<text x="202.8" y="117.3">PCIE_TX0N</text>
<text x="202.9" y="119.2">PCIE_TX0P</text>
<text x="237.6" y="114.5">EMMC_D4//GP(C3)_4</text>
<text x="237.6" y="116.4">EMMC_D5//GP(C3)_5</text>
<text x="237.6" y="118.3">EMMC_D6//GP(C3)_6</text>
<text x="202.6" y="122.9">PCIE_RX1N</text>
<text x="202.7" y="124.7">PCIE_RX1P</text>
<text x="237.6" y="120.1">EMMC_D7//GP(C3)_7</text>
<text x="189.9" y="126.6">PCIE_RESREF</text>
<text x="202.8" y="128.5">PCIE_TX1N</text>
<text x="202.9" y="130.3">PCIE_TX1P</text>
<text x="230.7" y="127.5">EMMC_CCLK_OUT//GP(B0)_2</text>
<text x="234.8" y="131.2">EMMC_CCMD//GP(B0)_3</text>
<text x="235.9" y="134.9">EMMC_PWR//GP(B0)_4</text>
<text x="66.6" y="139.6">VCC</text>
<text x="73.1" y="143.3">SI_SIO0</text>
<text x="76.2" y="139.6">CS#</text>
<text x="66.6" y="148.9">EPADRST_SIO3</text>
<text x="72.2" y="145.1">SO_SIO1</text>
<text x="76.1" y="147">SCK</text>
<text x="66.6" y="150.7">GND</text>
<text x="71.9" y="150.7">WP_SIO2</text>
</g>
<g font-size="1.7">
<text x="71.6" y="20.6">AD7</text>
<text x="71.6" y="28.1">AF20</text>
<text x="71.6" y="24.4">AD21</text>
<text x="71.6" y="26.2">AE21</text>
<text x="71.6" y="31.8">AG24</text>
<text x="71.6" y="33.6">AH24</text>
<text x="201.4" y="35.5">B20</text>
<text x="223.3" y="35.5">AE14</text>
<text x="258" y="35.5">AE11</text>
<text x="71.6" y="37.4">AG23</text>
<text x="71.6" y="39.2">AH23</text>
<text x="201.4" y="39.2">A21</text>
<text x="201.4" y="41">B21</text>
<text x="223.1" y="41">AG14</text>
<text x="223.2" y="37.4">AD14</text>
<text x="223.2" y="39.2">AH14</text>
<text x="258" y="37.4">AF11</text>
<text x="258" y="39.2">AH10</text>
<text x="258" y="41">AG10</text>
<text x="71.6" y="42.9">AG22</text>
<text x="71.6" y="44.8">AH22</text>
<text x="201.4" y="44.8">A20</text>
<text x="201.4" y="46.6">A22</text>
<text x="223.1" y="44.8">AG13</text>
<text x="223.2" y="42.9">AH13</text>
<text x="223.2" y="46.6">AC15</text>
<text x="258" y="42.9">AH9</text>
<text x="258" y="44.8">AG9</text>
<text x="258" y="46.6">AD11</text>
<text x="71.6" y="48.4">AG25</text>
<text x="71.6" y="50.3">AH25</text>
<text x="201.4" y="52.2">D18</text>
<text x="223.3" y="52.2">AE12</text>
<text x="258" y="52.2">AE9</text>
<text x="71.6" y="54">AB21</text>
<text x="88.9" y="55.9">±1%</text>
<text x="201.4" y="54">C17</text>
<text x="201.4" y="57.7">E15</text>
<text x="201.4" y="59.6">D15</text>
<text x="223.1" y="57.7">AG11</text>
<text x="223.2" y="54">AD12</text>
<text x="223.2" y="55.9">AH11</text>
<text x="223.2" y="59.6">AH12</text>
<text x="258" y="54">AF9</text>
<text x="258" y="55.9">AH8</text>
<text x="258" y="57.7">AG8</text>
<text x="258" y="59.6">AH7</text>
<text x="201.4" y="63.3">E17</text>
<text x="201.4" y="65.2">D17</text>
<text x="223.1" y="61.4">AG12</text>
<text x="223.2" y="63.3">AC12</text>
<text x="258" y="61.4">AG7</text>
<text x="258" y="63.3">AE8</text>
<text x="55.4" y="67.9">AD20</text>
<text x="55.5" y="69.8">AE20</text>
<text x="99.4" y="69.8">AG20</text>
<text x="99.4" y="67.9">AH20</text>
<text x="201.4" y="68.8">E20</text>
<text x="201.4" y="70.7">F20</text>
<text x="223.2" y="70.7">AH18</text>
<text x="223.3" y="67">AE17</text>
<text x="223.4" y="68.8">AF17</text>
<text x="258" y="68.8">AF6</text>
<text x="258" y="70.7">AH6</text>
<text x="258" y="67">AE6</text>
<text x="55.4" y="73.5">AD17</text>
<text x="99.4" y="75.4">AG21</text>
<text x="99.4" y="73.5">AH21</text>
<text x="201.4" y="74.4">E18</text>
<text x="201.4" y="76.3">F18</text>
<text x="223.1" y="72.6">AG18</text>
<text x="223.1" y="76.3">AG17</text>
<text x="223.2" y="74.4">AH17</text>
<text x="258" y="72.6">AG6</text>
<text x="258" y="74.4">AH5</text>
<text x="258" y="76.3">AG5</text>
<text x="51.8" y="79.1">±1%</text>
<text x="55.5" y="80.9">AE18</text>
<text x="99.4" y="80.9">AG19</text>
<text x="99.4" y="79.1">AH19</text>
<text x="201.4" y="80">D20</text>
<text x="201.4" y="81.8">C20</text>
<text x="223.2" y="78.1">AC17</text>
<text x="223.3" y="81.8">AE15</text>
<text x="223.4" y="83.7">AF15</text>
<text x="258" y="78.1">AD9</text>
<text x="258" y="83.7">AF5</text>
<text x="258" y="81.8">AE5</text>
<text x="223.1" y="87.4">AG16</text>
<text x="223.2" y="85.5">AH16</text>
<text x="223.2" y="89.3">AH15</text>
<text x="258" y="85.5">AH4</text>
<text x="258" y="87.4">AG4</text>
<text x="258" y="89.3">AH3</text>
<text x="223.1" y="91.1">AG15</text>
<text x="223.2" y="93">AD15</text>
<text x="258" y="91.1">AG3</text>
<text x="258" y="93">AD8</text>
<text x="84.6" y="100.4">V28</text>
<text x="84.6" y="96.7">U28</text>
<text x="84.6" y="98.5">U27</text>
<text x="84.6" y="102.2">V27</text>
<text x="84.6" y="105.9">W28</text>
<text x="84.6" y="107.8">W27</text>
<text x="183.4" y="104.9">IO PU</text>
<text x="184.2" y="106.9">AG2</text>
<text x="257" y="105.9">H25</text>
<text x="257" y="107.8">H26</text>
<text x="84.6" y="109.7">Y28</text>
<text x="84.6" y="111.5">Y27</text>
<text x="163.8" y="111.4">SOC_VDD_0V9</text>
<text x="184.4" y="112.5">G14</text>
<text x="184.5" y="110.6">H16</text>
<text x="214.4" y="110.6">B18</text>
<text x="214.4" y="112.5">A18</text>
<text x="257" y="109.7">J25</text>
<text x="257" y="111.5">J26</text>
<text x="257" y="113.3">K27</text>
<text x="84.2" y="119.5">SYS_VCC_3V</text>
<text x="164.7" y="115.1">SOC_VDD_3V</text>
<text x="184.4" y="114.3">G15</text>
<text x="214.4" y="118">A19</text>
<text x="214.4" y="116.1">B19</text>
<text x="257" y="115.2">K28</text>
<text x="257" y="117.1">L28</text>
<text x="257" y="118.9">L27</text>
<text x="184.4" y="125.4">G16</text>
<text x="214.4" y="121.7">B17</text>
<text x="214.4" y="123.5">A17</text>
<text x="214.4" y="127.3">B16</text>
<text x="214.4" y="129.1">A16</text>
<text x="257" y="130.1">J27</text>
<text x="257" y="126.3">J28</text>
<text x="47.2" y="134.4">SYS_VCC_3V</text>
<text x="257" y="133.7">K22</text>
<text x="63.4" y="138.4">8</text>
<text x="81.8" y="138.4">1</text>
<text x="81.8" y="143.9">2</text>
<text x="81.8" y="142.1">5</text>
<text x="63.4" y="149.5">4</text>
<text x="63.4" y="147.7">9</text>
<text x="81.8" y="149.5">3</text>
<text x="81.8" y="145.8">6</text>
<text x="81.8" y="147.7">7</text>
<text x="212.2" y="176.5">Wuping Wang</text>
<text x="243.7" y="176.5">SIRIUS_LD_MB_V1.0.0</text>
<text x="278.9" y="176.5">1.0.0</text>
<text x="211.1" y="182.2">2018.02.27</text>
<text x="215.9" y="185.7">R&amp;D, ARTOSYN</text>
<text x="234.4" y="182">B</text>
<text x="251.1" y="182.6">P09_Sirius_Signal1</text>
</g>
<g font-size="1.7" fill="#f00">
<text x="93.5" y="21.8">SOC2HDMI_HPD [11]</text>
<text x="93.5" y="25.5">SOC2HDMI_SCL [11]</text>
<text x="93.5" y="29.2">SOC2HDMI_CEC [11]</text>
<text x="95.7" y="27.2">SOC2HDMI_SDA [11]</text>
<text x="93.5" y="32.6">SOC2HDMI_RX0N [11]</text>
<text x="93.5" y="34.4">SOC2HDMI_RX0P [11]</text>
<text x="93.5" y="38.1">SOC2HDMI_RX1N [11]</text>
<text x="93.5" y="40">SOC2HDMI_RX1P [11]</text>
<text x="93.5" y="43.7">SOC2HDMI_RX2N [11]</text>
<text x="93.5" y="45.6">SOC2HDMI_RX2P [11]</text>
<text x="93.5" y="49.2">SOC2HDMI_RXCN [11]</text>
<text x="93.5" y="51.1">SOC2HDMI_RXCP [11]</text>
<text x="27.5" y="71">[11] USB_PWR_PAD</text>
<text x="29" y="68.7">[11] USB_OC_PAD</text>
<text x="21.5" y="81.7">[11] USB_VBUS_DET</text>
<text x="115.2" y="80">SOC2USB_DP [11]</text>
<text x="115.2" y="81.9">SOC2USB_DN [11]</text>
<text x="90.2" y="96.5">SOC2QSPI_SCK</text>
<text x="90.2" y="98.4">SOC2QSPI_CS_N</text>
<text x="90.2" y="105.8">SOC2QSPI_DATA_0</text>
<text x="90.2" y="107.6">SOC2QSPI_DATA_1</text>
<text x="161.5" y="107.7">[11] USB_ID</text>
<text x="90.2" y="109.5">SOC2QSPI_DATA_2</text>
<text x="90.2" y="111.4">SOC2QSPI_DATA_3</text>
<text x="101.3" y="138.2">SOC2QSPI_CS_N</text>
<text x="101.3" y="141.9">SOC2QSPI_DATA_0</text>
<text x="101.3" y="143.8">SOC2QSPI_DATA_1</text>
<text x="101.3" y="145.6">SOC2QSPI_SCK</text>
<text x="101.3" y="147.5">SOC2QSPI_DATA_3</text>
<text x="101.3" y="149.4">SOC2QSPI_DATA_2</text>
<text x="264.1" y="185.7">9</text>
<text x="275.2" y="185.7">12</text>
</g>
</svg>
